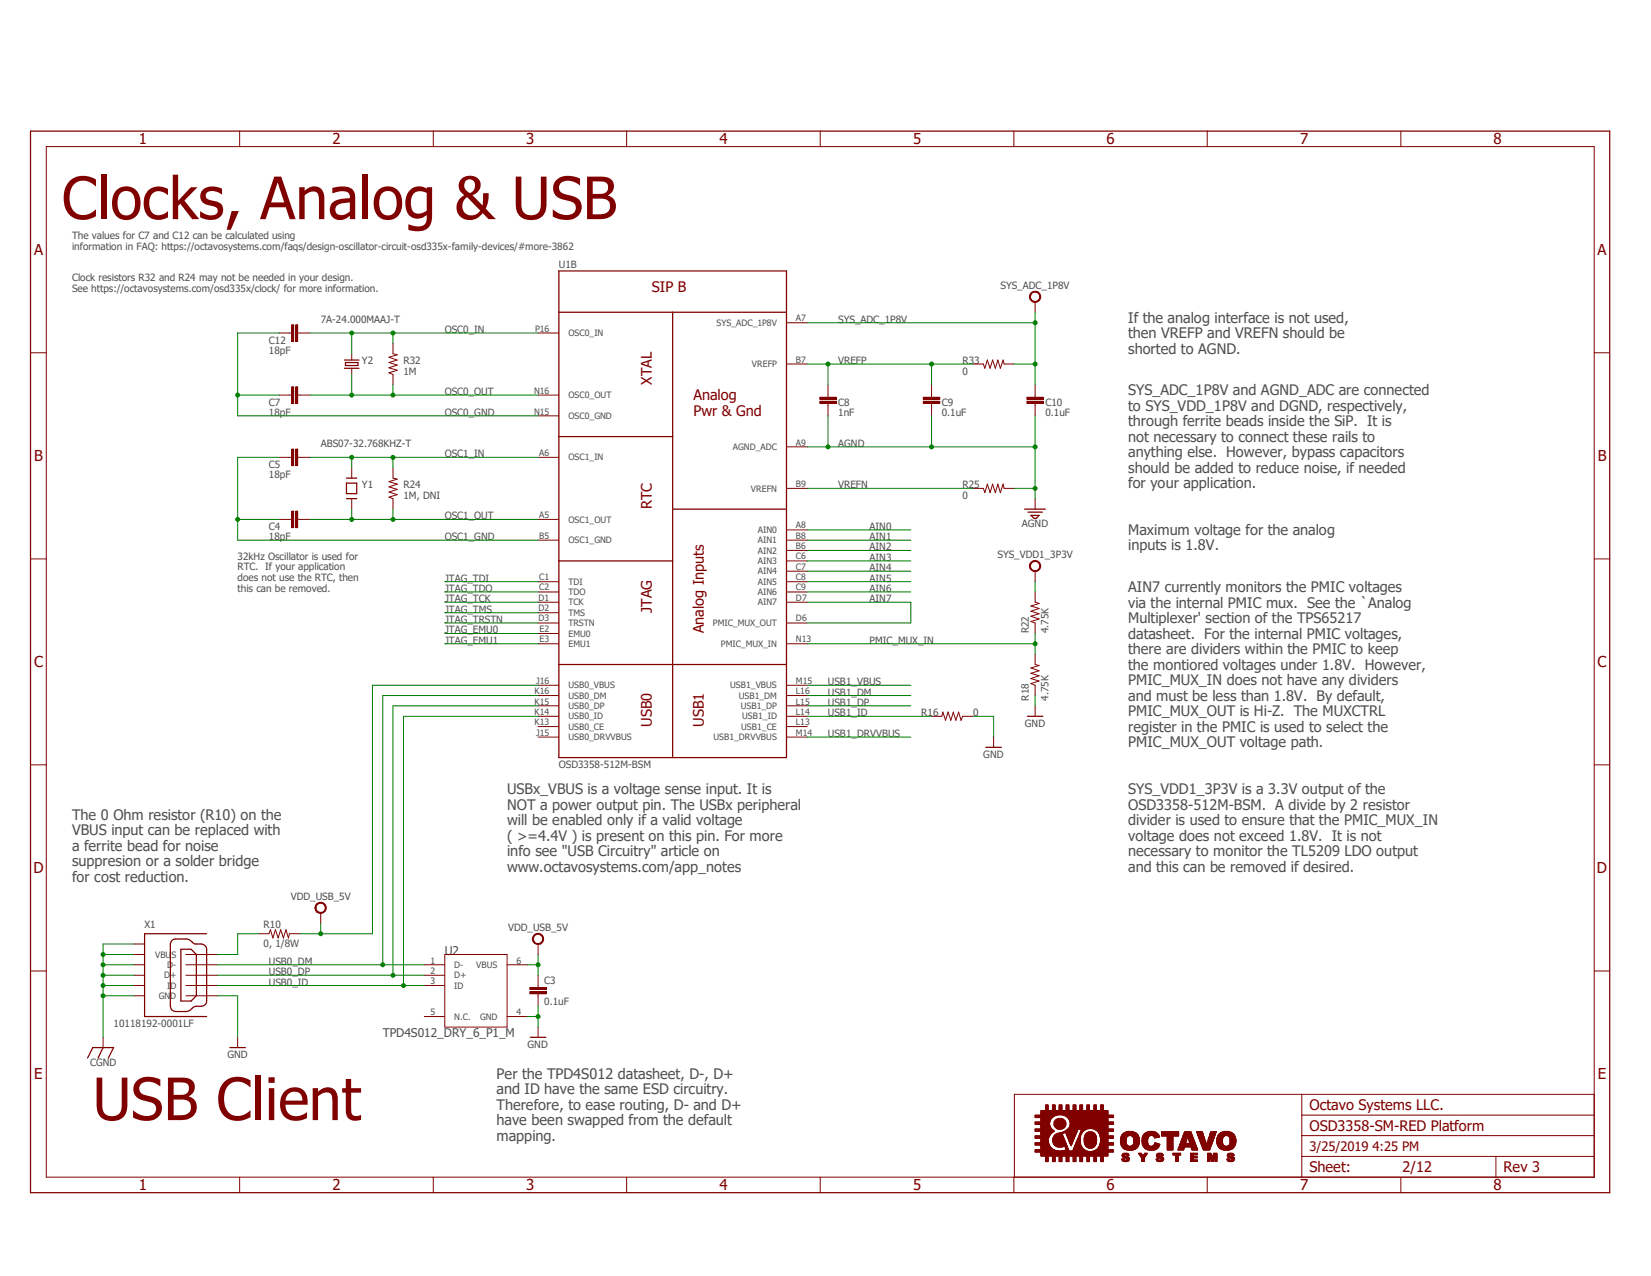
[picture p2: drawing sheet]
<svg xmlns="http://www.w3.org/2000/svg" width="279mm" height="216mm" viewBox="0 0 279 216" stroke-linecap="round" stroke-linejoin="round" font-family="sans-serif">
<g fill="none" stroke="#800000" stroke-width=".17">
<path d="M7.8 24.8h262v174.4h-262zM40.6 22.2v2.6M73.3 22.2v2.6M106 22.2v2.6M138.8 22.2v2.6M171.6 22.2v2.6M204.3 22.2v2.6M237.1 22.2v2.6M5.2 59.7h2.6M47.2 56.3h2.2M49.4 54.9h.3v2.8h-.3zM50 54.9h.4v2.8h-.4z"/>
<path d="M50.4 56.3h2.1M59.5 59.9v1M66.5 58.1v1.8l.7 .1-1.4 .5 1.4 .4-1.4 .4 1.4 .5-1.4 .4 1.4 .5-1.4 .4 .7 .3v1.7M91.1 56.3h3.5M133.1 54.6h3.5M269.8 59.7h2.6M47.2 77.4h2.2M47.2 66.8h2.2M49.4 76h.3v2.8h-.3zM49.4 65.4h.3v2.8h-.3zM50 76h.4v2.8h-.4zM50 65.4h.4v2.8h-.4z"/>
<path d="M50.4 77.4h2.1M50.4 66.8h2.1M59.5 62.3v1.1M59.5 79.1v1.8M66.5 79.1v1.8l.7 .2-1.4 .4 1.4 .4-1.4 .5 1.4 .4-1.4 .5 1.4 .4-1.4 .4 .7 .3v1.7M91.1 77.4h3.5M91.1 66.8h3.5M91.1 70.4h3.5M133.1 61.6h3.5M133.1 75.6h3.5M138.7 67.2h2.8v.4h-2.8zM138.7 67.9h2.8v.3h-2.8z"/>
<path d="M140.1 65.1v2.1M140.1 68.3v2.1M156.3 67.2h2.7v.4h-2.7zM156.3 67.9h2.7v.3h-2.7zM157.6 65.1v2.1M157.6 68.3v2.1M164.7 61.6h1.7l.3 .7 .4-1.4 .5 1.4 .4-1.4 .4 1.4 .5-1.4 .4 1.4 .5-1.4 .1 .7h1.8M173.8 67.2h2.8v.4h-2.8zM173.8 67.9h2.8v.3h-2.8zM175.2 65.1v2.1M175.2 68.3v2.1M5.2 94.6h2.6"/>
<path d="M47.2 87.9h2.2M49.4 86.5h.3v2.8h-.3zM50 86.5h.4v2.8h-.4zM50.4 87.9h2.1M59.5 84.4v1.7M91.1 87.9h3.5M91.1 91.4h3.5M91.1 98.4h3.5M133.1 89.7h3.5M133.1 91.4h3.5M133.1 93.1h3.5M133.1 94.9h3.5"/>
<path d="M133.1 96.6h3.5M133.1 98.4h3.5M133.1 82.6h3.5M164.7 82.6h1.7l.3 .8 .4-1.5 .5 1.5 .4-1.5 .4 1.5 .5-1.5 .4 1.5 .5-1.5 .1 .7h1.8M175.2 84.4v1.7M269.8 94.6h2.6M91.1 100.2h3.5M91.1 101.9h3.5M91.1 117.7h3.5M91.1 119.4h3.5M91.1 116h3.5M91.1 107.2h3.5"/>
<path d="M91.1 108.9h3.5M91.1 103.7h3.5M91.1 105.4h3.5M133.1 100.2h3.5M133.1 101.9h3.5M133.1 117.7h3.5M133.1 119.4h3.5M133.1 116h3.5M133.1 108.9h3.5M133.1 105.4h3.5M175.2 100.2v1.7l.7 .2-1.4 .4 1.4 .5-1.4 .4 1.4 .4-1.4 .5 1.4 .4-1.4 .5 .7 .2v1.8M175.2 110.7v1.7l.7 .2-1.4 .4 1.4 .5-1.4 .4 1.4 .4-1.4 .5 1.4 .4-1.4 .5 .7 .3v1.7"/>
<path d="M175.2 119.4v1.8M5.2 129.4h2.6M91.1 121.2h3.5M91.1 122.9h3.5M91.1 124.7h3.5M133.1 121.2h3.5M133.1 122.9h3.5M133.1 124.7h3.5M157.6 121.2h1.8l.2-.7 .4 1.4 .4-1.4 .5 1.4 .4-1.4 .5 1.4 .4-1.4 .4 1.4 .3-.7h1.8M168.1 124.7v1.7M269.8 129.4h2.6M22.7 159.7h1.8"/>
<path d="M5.2 164.3h2.6M17.4 175.5v1.7M22.7 165h1.8M22.7 163.2h1.8M22.7 166.8h1.8M22.7 161.5h1.8M22.7 168.5h1.8M31.5 165h5.2M31.5 163.2h5.2M31.5 166.8h5.2M31.5 161.5h5.2M31.5 168.5h5.2"/>
<path d="M40.2 175.5v1.7M71.8 165h3.5M71.8 163.2h3.5M71.8 166.8h3.5M71.8 172h3.5M75.3 161.5h10.5v12.3h-10.5zM85.8 163.2h3.5M85.8 172h3.5M89.7 167.1h2.8v.3h-2.8zM89.7 167.8h2.8v.3h-2.8zM91.1 165v2.1M91.1 168.1v2.2"/>
<path d="M91.1 173.8v1.7M269.8 164.3h2.6M40.6 199.2v2.6M73.3 199.2v2.6M106 199.2v2.6M138.8 199.2v2.6M171.6 199.2v2.6M175.2 188.7h3.8M175.2 194.9h13.2M175.2 194.8h9.2M175.2 194.8h8.9M175.2 194.7h8.8"/>
<path d="M175.2 194.7h3.8M175.2 194.6h3.4M175.2 194.6h3.2M175.2 194.5h3.2M175.2 193.8h2.4M175.2 193.7h2.4M175.2 193.6h2.3M175.2 193.5h2.3M175.2 193.4h2.3M175.2 193.3h2.3M175.2 192.6h2.3M175.2 192.5h2.3"/>
<path d="M175.2 192.4h2.3M175.2 192.3h2.3M175.2 192.3h2.4M175.2 192.2h2.4M175.2 191.4h3.2M175.2 191.4h3.3M175.2 191.3h3.2M175.2 191.3h3.1M175.2 191.2h3.1M175.2 191.2h3M175.2 191.1h2.9M175.2 191.1h2.8"/>
<path d="M175.2 191h2.8M175.2 190.2h2.4M175.2 190.1h2.4M175.2 190h2.4M175.2 189.9h2.4M175.2 189.9h2.5M175.2 189.8h2.5M175.2 189.1h2.9M175.2 189h3M175.2 188.9h3.1M175.2 188.9h3.2M175.2 188.8h3.2"/>
<path d="M175.2 188.8h3.3M175.2 188.8h3.5M175.2 188.7h3.6M176.1 192.2h1.5M176.1 195.6h11.4M176.1 195.5h11.4M176.1 195.4h11.4M176.1 195.3h11.4M176.1 195.2h11.4M176.1 195.1h11.4M176.1 195h11.4M176.1 194.5h2.2"/>
<path d="M176.1 194.4h2.1M176.1 194.4h2M176.1 194.3h1.9M176.1 194.2h1.8M176.1 194.1h1.7M176.1 194h1.7M176.1 194h1.6M176.1 193.9h1.6M176.1 193.8h1.5M176.1 193.3h1.3M176.1 193.2h1.3M176.1 193.1h1.3"/>
<path d="M176.1 193h1.3M176.1 192.9h1.3M176.1 192.8h1.3M176.1 192.7h1.3M176.1 192.1h1.6M176.1 192h1.7M176.1 191.9h1.7M176.1 191.8h1.8M176.1 191.8h1.9M176.1 191.7h1.9M176.1 191.6h2M176.1 191.6h2.1"/>
<path d="M176.1 191.5h2.2M176.1 191.5h2.3M176.1 191h1.9M176.1 190.9h1.8M176.1 190.8h1.7M176.1 190.7h1.7M176.1 190.6h1.7M176.1 190.6h1.6M176.1 190.5h1.6M176.1 190.4h1.6M176.1 190.3h1.5M176.1 189.8h1.6"/>
<path d="M176.1 189.7h1.6M176.1 189.6h1.7M176.1 189.5h1.7M176.1 189.4h1.7M176.1 189.4h1.8M176.1 189.3h1.8M176.1 189.2h1.9M176.1 189.1h1.9M176.1 188.6h3.2M176.1 188.6h11.4M176.1 188.5h11.4M176.1 188.4h11.4"/>
<path d="M176.1 188.3h11.4M176.1 188.2h11.4M176.1 188.1h11.4M176.1 188h11.4M176.1 187.9h11.4M177 195.7h.4M177 196.6h.4M177 196.5h.4M177 196.4h.4M177 196.3h.4M177 196.2h.4M177 196.1h.4"/>
<path d="M177 196h.4M177 195.9h.4M177 195.8h.4M177 187.9h.4M177 187.8h.4M177 187.7h.4M177 187.6h.4M177 187.5h.4M177 187.4h.4M177 187.3h.4M177 187.2h.4M177 187.1h.4"/>
<path d="M177 187h.4M177 186.9h.4M178.1 195.7h.5M178.1 196.6h.5M178.1 196.5h.5M178.1 196.4h.5M178.1 196.3h.5M178.1 196.2h.5M178.1 196.1h.5M178.1 196h.5M178.1 195.9h.5M178.1 195.8h.5"/>
<path d="M178.1 187.9h.5M178.1 187.8h.5M178.1 187.7h.5M178.1 187.6h.5M178.1 187.5h.5M178.1 187.4h.5M178.1 187.3h.5M178.1 187.2h.5M178.1 187.1h.5M178.1 187h.5M178.1 186.9h.5M178.1 193.1h2.2"/>
<path d="M178.1 193h2.2M178.1 193h2.1M178.1 192.9h2.1M178.1 192.8h2.1M178.1 192.8h2M178.2 193.3h2.1M178.2 193.2h2.1M178.2 193.1h2.1M178.2 192.7h1.9M178.2 192.6h1.8M178.2 193.5h2.2M178.2 193.4h2.2"/>
<path d="M178.2 193.3h2.2M178.2 192.5h1.8M178.2 192.4h1.8M178.3 193.5h2.1M178.3 192.4h1.7M178.3 193.6h2.1M178.3 192.3h1.7M178.3 192.3h1.6M178.4 193.6h2.1M178.4 192.2h1.5M178.4 193.7h2.1M178.4 190.5h1.9"/>
<path d="M178.4 190.4h1.9M178.4 190.4h2M178.4 190.3h2M178.4 190.2h2M178.4 190.1h2M178.4 190h2M178.4 189.9h2M178.4 189.9h1.9M178.4 189.8h1.9M178.4 193.8h2.1M178.4 192.1h1.4M178.4 190.6h1.9"/>
<path d="M178.4 189.7h1.9M178.5 193.8h2.1M178.5 192.1h1.3M178.5 189.7h1.8M178.5 192h1.3M178.5 190.7h1.8M178.5 190.6h1.8M178.5 189.6h1.7M178.6 190.7h1.6M178.6 189.6h1.6M178.6 193.9h1.5M178.6 192h1.2"/>
<path d="M178.6 191.9h1.2M178.6 190.8h1.5M178.6 190.8h1.6M178.6 189.5h1.5M178.7 190.8h1.3M178.7 189.4h1.3M178.7 194h1.3M178.7 191.9h1M178.7 190.9h1.3M178.8 190.9h1.2M178.8 189.4h1.2M178.8 194h1.2"/>
<path d="M178.8 191.8h1M178.8 191h1.1M178.9 194.1h1M178.9 191h.9M178.9 191.8h1M178.9 189.3h.9M179 191.7h1M179 191.1h.7M179 189.3h.7M179.1 194.1h.5M179.2 189.2h.4M179.2 195.7h.5"/>
<path d="M179.2 196.6h.5M179.2 196.5h.5M179.2 196.4h.5M179.2 196.3h.5M179.2 196.2h.5M179.2 196.1h.5M179.2 196h.5M179.2 195.9h.5M179.2 195.8h.5M179.2 191.7h.9M179.2 191.1h.3M179.2 187.9h.5"/>
<path d="M179.2 187.8h.5M179.2 187.7h.5M179.2 187.6h.5M179.2 187.5h.5M179.2 187.4h.5M179.2 187.3h.5M179.2 187.2h.5M179.2 187.1h.5M179.2 187h.5M179.2 186.9h.5M179.4 191.6h.8M179.4 188.6h8.1"/>
<path d="M179.6 191.6h2.6M179.7 194.7h1.2M179.8 188.7h8.6M179.8 191.6h2.4M179.9 191.5h2.4M179.9 188.7h8.5M180 191.5h2.3M180 188.8h8.4M180.1 194.6h.8M180.1 191.4h2.2M180.2 193.9h.4M180.2 194.6h.6"/>
<path d="M180.2 194h.4M180.2 191.4h2.1M180.3 194.1h.4M180.3 194.1h.3M180.3 194h.3M180.3 191.3h2M180.3 188.8h8.1M180.3 194.6h.5M180.3 194.3h.5M180.3 194.2h.4M180.3 191.7h1.9M180.3 191.6h1.9"/>
<path d="M180.4 194.5h.4M180.4 194.4h.4M180.4 191.8h1.8M180.4 191.7h1.8M180.4 191.3h2M180.4 188.9h8M180.4 195.7h.5M180.4 196.6h.5M180.4 196.5h.5M180.4 196.4h.5M180.4 196.3h.5M180.4 196.2h.5"/>
<path d="M180.4 196.1h.5M180.4 196h.5M180.4 195.9h.5M180.4 195.8h.5M180.4 191.9h1.7M180.4 191.8h1.7M180.4 191.2h2M180.4 187.9h.5M180.4 187.8h.5M180.4 187.7h.5M180.4 187.6h.5M180.4 187.5h.5"/>
<path d="M180.4 187.4h.5M180.4 187.3h.5M180.4 187.2h.5M180.4 187.1h.5M180.4 187h.5M180.4 186.9h.5M180.5 192h1.6M180.5 189h8M180.5 192.1h1.5M180.5 191.2h1.9M180.6 192.2h1.4M180.6 192.2h1.3"/>
<path d="M180.6 192.3h1.3M180.6 191.1h1.8M180.6 189h7.9M180.6 192.4h1.3M180.6 191.1h1.9M180.6 191.1h3.3M180.6 189.1h7.8M180.7 192.5h1.2M180.7 189.1h6.8M180.7 192.6h1.1M180.7 191h3.5M180.7 189.2h6.8"/>
<path d="M180.8 192.7h.9M180.8 192.7h1M180.8 192.8h.9M180.8 191h6.7M180.8 189.2h6.7M180.8 193h.9M180.8 192.9h.9M180.8 190.9h6.7M180.8 189.4h6.7M180.8 189.3h6.7M180.9 193h.8M180.9 190.8h6.6"/>
<path d="M180.9 193.2h.7M180.9 193.1h.7M180.9 189.4h6.6M181 193.3h.5M181 193.2h.6M181 190.7h6.5M181 189.5h6.5M181 190.6h6.5M181 189.6h6.5M181.1 193.5h.4M181.1 193.4h.4M181.1 193.3h.4"/>
<path d="M181.1 190.5h6.4M181.1 190.4h6.4M181.1 189.9h7.3M181.1 189.8h7.3M181.1 189.8h6.4M181.1 189.7h6.4M181.1 193.6h.3M181.1 193.5h.3M181.1 190.3h6.4M181.1 190.2h7.3M181.1 190.1h7.3M181.1 190h7.3"/>
<path d="M181.1 193.7h.3M181.2 193.8h.1M181.2 193.7h.1M181.2 193.8l.1 .1M181.5 194.7h2.4M181.6 194.6h2.1M181.6 195.7h.5M181.6 196.6h.5M181.6 196.5h.5M181.6 196.4h.5M181.6 196.3h.5M181.6 196.2h.5"/>
<path d="M181.6 196.1h.5M181.6 196h.5M181.6 195.9h.5M181.6 195.8h.5M181.6 194.6h2M181.6 194.5h2M181.6 187.9h.5M181.6 187.8h.5M181.6 187.7h.5M181.6 187.6h.5M181.6 187.5h.5M181.6 187.4h.5"/>
<path d="M181.6 187.3h.5M181.6 187.2h.5M181.6 187.1h.5M181.6 187h.5M181.6 186.9h.5M181.7 194.5h1.8M181.7 194.4h1.7M181.7 194.4h1.6M181.7 194.3h1.6M181.7 194.2h1.5M181.8 194.1h1.3M181.8 194h1.2"/>
<path d="M181.9 194h1.1M181.9 193.9h1.1M181.9 193.8h1.1M181.9 193.8h1M181.9 193.7h1M182 193.6h.9M182 193.5h.9M182.1 193.5h.8M182.1 193.4h.7M182.1 193.3h.7M182.2 193.2h.6M182.2 193.1h.6"/>
<path d="M182.2 193h.6M182.3 193h.5M182.3 192.9h.5M182.3 192.8h.5M182.3 192.7h.5M182.4 192.7h.4M182.4 192.6h.4M182.5 192.6h.3M182.5 192.5h.3M182.5 192.4h.3M182.5 192.4h.4M182.5 192.3h.4"/>
<path d="M182.5 192.2h.4M182.6 192.2h.3M182.6 192.1h.3M182.7 192h.2M182.7 192h.3M182.7 191.9h.3M182.7 191.8h.3M182.8 195.7h.4M182.8 196.6h.4M182.8 196.5h.4M182.8 196.4h.4M182.8 196.3h.4"/>
<path d="M182.8 196.2h.4M182.8 196.1h.4M182.8 196h.4M182.8 195.9h.4M182.8 195.8h.4M182.8 191.8h.3M182.8 187.9h.4M182.8 187.8h.4M182.8 187.7h.4M182.8 187.6h.4M182.8 187.5h.4M182.8 187.4h.4"/>
<path d="M182.8 187.3h.4M182.8 187.2h.4M182.8 187.1h.4M182.8 187h.4M182.8 186.9h.4M182.8 191.7h.3M182.8 191.6h.3M182.8 191.6h.4M182.9 191.6h.3M182.9 191.5h.4M182.9 191.4h.4M182.9 191.4h.5"/>
<path d="M182.9 191.3h.5M183 191.3h.5M183 191.2h.6M183 191.2h.7M183 191.1h.7M183 191.1h.9M183.5 193.3h2M183.5 193.2h2M183.5 193.2h2.1M183.5 193.1h2.1M183.5 193h2.1M183.5 192.9h2.1"/>
<path d="M183.5 192.8h2.1M183.5 192.7h2.1M183.5 192.6h2.1M183.5 192.6h2M183.5 192.5h2M183.5 193.5h2M183.5 193.4h2M183.5 192.4h2M183.5 192.3h2M183.5 192.2h2M183.6 192.2h1.9M183.6 193.6h1.9"/>
<path d="M183.6 193.7h1.9M183.6 192.1h1.9M183.6 192.1h1.8M183.6 193.8h1.8M183.6 193.7h1.8M183.6 192h1.8M183.7 193.8h1.6M183.7 193.8h1.7M183.7 192h1.7M183.7 191.9h1.6M183.7 193.9h1.6M183.8 194h1.5"/>
<path d="M183.8 191.8h1.5M183.8 194h1.4M183.8 191.8h1.4M183.9 194.1h1.3M183.9 191.7h1.3M183.9 194.1h1.2M183.9 191.7h1.2M183.9 195.7h.5M183.9 196.6h.5M183.9 196.5h.5M183.9 196.4h.5M183.9 196.3h.5"/>
<path d="M183.9 196.2h.5M183.9 196.1h.5M183.9 196h.5M183.9 195.9h.5M183.9 195.8h.5M183.9 191.6h1.2M183.9 187.9h.5M183.9 187.8h.5M183.9 187.7h.5M183.9 187.6h.5M183.9 187.5h.5M183.9 187.4h.5"/>
<path d="M183.9 187.3h.5M183.9 187.2h.5M183.9 187.1h.5M183.9 187h.5M183.9 186.9h.5M184 194.1h1.1M184 191.6h1M184.1 194.2h.9M184.1 194.2h.8M184.1 191.6h.8M184.2 194.3h.7M184.2 191.5h.6"/>
<path d="M184.4 191.5h.2M184.6 194.8h3.8M184.9 191h3.5M184.9 194.8h3.5M185 194.7h3.4M185.1 195.7h.4M185.1 196.6h.4M185.1 196.5h.4M185.1 196.4h.4M185.1 196.3h.4M185.1 196.2h.4M185.1 196.1h.4"/>
<path d="M185.1 196h.4M185.1 195.9h.4M185.1 195.8h.4M185.1 194.7h3.3M185.1 191.1h3.3M185.1 187.9h.4M185.1 187.8h.4M185.1 187.7h.4M185.1 187.6h.4M185.1 187.5h.4M185.1 187.4h.4M185.1 187.3h.4"/>
<path d="M185.1 187.2h.4M185.1 187.1h.4M185.1 187h.4M185.1 186.9h.4M185.2 191.1h3.2M185.3 191.1h3.1M185.3 194.6h3.1M185.3 191.2h3.1M185.4 194.6h3M185.4 191.2h3M185.5 194.5h2.9M185.5 194.5h2"/>
<path d="M185.5 191.3h2.9M185.6 194.4h1.9M185.6 191.3h2.8M185.7 194.4h1.8M185.7 191.4h2.7M185.8 194.3h1.7M185.8 191.5h1.7M185.8 194.2h1.7M185.8 191.6h1.7M185.9 194.2h1.6M185.9 191.6h1.6M185.9 194.1h1.6"/>
<path d="M185.9 191.7h1.6M186 194h1.5M186 191.8h1.5M186 193.9h1.5M186.1 193.9h1.4M186.1 193.8h1.4M186.1 191.9h1.4M186.1 193.8h2.3M186.1 192h1.4M186.1 192.2h1.4M186.1 193.7h2.3M186.1 193.6h2.3"/>
<path d="M186.1 193.5h2.3M186.1 192.2h2.3M186.1 192.1h1.4M186.2 193.5h2.2M186.2 193.4h2.2M186.2 193.3h2.2M186.2 192.4h2.2M186.2 192.3h2.2M186.2 193.3h1.3M186.2 193.2h1.3M186.2 193.1h1.3M186.2 193h1.3"/>
<path d="M186.2 192.9h1.3M186.2 192.8h1.3M186.2 192.7h1.3M186.2 192.6h2.2M186.2 192.5h2.2M186.3 195.7h.4M186.3 196.6h.4M186.3 196.5h.4M186.3 196.4h.4M186.3 196.3h.4M186.3 196.2h.4M186.3 196.1h.4"/>
<path d="M186.3 196h.4M186.3 195.9h.4M186.3 195.8h.4M186.3 187.9h.4M186.3 187.8h.4M186.3 187.7h.4M186.3 187.6h.4M186.3 187.5h.4M186.3 187.4h.4M186.3 187.3h.4M186.3 187.2h.4M186.3 187.1h.4"/>
<path d="M186.3 187h.4M186.3 186.9h.4M189.6 193.5h1M189.6 193.4h1M189.6 193.3h1M189.6 193.2h1M189.6 193.1h1M189.6 193h1M189.6 192.9h1M189.6 192.8h1M189.6 192.7h1M189.6 192.6h1"/>
<path d="M189.7 193.6h1M189.7 193.6h.9M189.7 193.5h.9M189.7 192.6h.9M189.7 192.5h.9M189.7 192.4h1M189.7 193.7h1.1M189.7 193.7h1M189.7 192.4h1.1M189.7 193.8h1.1M189.7 192.3h1.1M189.7 192.2h1.2"/>
<path d="M189.8 193.9h1.2M189.8 193.8h1.1M189.8 192.2h1.2M189.8 192.2h1.4M189.8 196.2h.5M189.8 196.1h.4M189.8 194h2.8M189.8 193.9h2.9M189.8 192.1h2.9M189.8 192.1h2.8M189.9 196.3h1.2M189.9 196.3h.4"/>
<path d="M189.9 196.2h.4M189.9 195.5h.4M189.9 194.1h2.7M189.9 192h2.7M189.9 195.7h.8M189.9 195.6h.7M189.9 195.6h.5M189.9 195.4h.4M189.9 195.4h.5M189.9 194.1h2.6M189.9 192h2.6M189.9 196.4h1.2"/>
<path d="M189.9 195.7h1M189.9 195.3h1.2M189.9 195.3h1.1M189.9 191.9h2.6M190 196.4h1M190 195.7h1M190 194.2h2.4M190 191.9h2.4M190 196.5h.9M190 196.5h1M190 195.8h1.1M190 195.8h1"/>
<path d="M190 195.2h1M190 195.2h.9M190 194.3h2.4M190 191.8h2.4M190.1 195.9h1M190.1 195.2h.7M190.1 194.3h2.2M190.1 191.8h2.2M190.2 194.4h2.1M190.2 191.7h2.1M190.2 195.1h.6M190.2 194.4h2"/>
<path d="M190.2 191.6h2M190.3 196.6h.4M190.3 195.9h.8M190.3 194.5h1.8M190.3 191.6h1.8M190.4 196h.7M190.5 194.5h1.5M190.5 191.6h1.5M190.5 195.4h.6M190.5 191.5h1.4M190.6 196h.5M190.6 194.6h1.3"/>
<path d="M190.6 196.3h.5M190.6 195.5h.5M190.6 195.4h.5M190.7 196.2h.4M190.7 196.1h.4M190.7 191.5h1.1M190.7 194.6h1.1M190.8 191.4h.8M190.9 194.6h.7M191.2 192.2h1.5M191.4 193.9h1.3M191.4 192.2h1.3"/>
<path d="M191.5 193.8h1.2M191.5 192.2h1.2M191.6 193.8h1.1M191.6 192.3h1.1M191.7 193.7h1M191.7 192.4h1M191.8 193.6h.9M191.8 192.4h1M191.8 193.6h1M191.8 193.5h1M191.8 192.6h1M191.8 192.5h1"/>
<path d="M191.9 193.5h.9M191.9 193.4h.9M191.9 193.3h.9M191.9 193.2h.9M191.9 193.1h.9M191.9 193h1M191.9 192.9h.9M191.9 192.8h.9M191.9 192.7h.9M191.9 192.6h.9M192.7 195.2h.5M192.7 195.1h.4"/>
<path d="M192.7 195.3h.6M192.8 195.3h.5M192.8 195.4h.5M192.9 195.5h.5M192.9 195.5h.4M192.9 195.4h.4M193 195.6h.4M193 195.7h.8M193 195.6h.9M193.1 195.8h.7M193.1 195.7h.7M193.1 195.9h.6"/>
<path d="M193.1 195.8h.6M193.2 196.5h.5M193.2 196.4h.5M193.2 196.3h.5M193.2 196.2h.5M193.2 196.1h.5M193.2 196h.5M193.2 195.9h.5M193.3 193.2h.9M193.3 193.1h.9M193.3 193h.9M193.3 192.9h.9"/>
<path d="M193.3 192.8h.9M193.3 193.6h1M193.3 193.5h1M193.3 193.4h1M193.3 193.4h.9M193.3 193.3h.9M193.3 192.7h.9M193.3 192.7h1M193.3 192.6h1M193.3 192.5h1M193.3 192.4h1M193.3 193.7h1.1"/>
<path d="M193.3 193.7h1M193.3 192.4h1.1M193.3 192.3h1.1M193.4 193.8h1M193.4 192.3h1M193.4 192.2h1.1M193.4 193.8h1.1M193.4 192.2h1.2M193.5 192.2h1.2M193.5 195.6h.4M193.5 195.5h.4M193.5 195.5h.5"/>
<path d="M193.5 194h2.6M193.5 193.9h2.6M193.5 193.9h1.1M193.5 192.1h2.6M193.5 192h2.6M193.5 194.1h2.6M193.5 195.4h.5M193.5 192h2.5M193.5 191.9h2.5M193.6 195.4h.5M193.6 195.3h.5M193.6 194.1h2.4"/>
<path d="M193.6 191.9h2.4M193.6 194.2h2.4M193.7 195.2h.4M193.7 195.2h.5M193.7 194.3h2.3M193.7 194.2h2.3M193.7 191.8h2.2M193.7 195.1h.5M193.8 194.3h2.1M193.8 191.7h2M193.8 194.4h2M193.9 194.4h1.8"/>
<path d="M193.9 191.6h1.8M193.9 194.5h1.8M194.1 194.5h1.5M194.1 191.6h1.5M194.2 194.6h1.3M194.2 191.5h1.3M194.3 194.6h1.1M194.3 191.5h1.1M194.5 191.4h.7M194.5 194.6h.7M194.9 192.2h1.2M195 193.9h1.2"/>
<path d="M195.1 193.8h1.1M195.1 192.2h1.1M195.2 192.2h1M195.2 193.8h1M195.2 193.8h1.1M195.2 192.3h1M195.3 193.7h1M195.3 192.3h.9M195.3 193.6h1M195.3 192.4h.8M195.3 192.4h1M195.4 193.6h.9"/>
<path d="M195.4 193.5h.8M195.4 193.5h.7M195.4 192.5h.2M195.4 192.5h.3M195.4 193.5h.6M195.4 193.4h.3M195.4 192.5v.1M195.5 193.4h.1M195.5 193.3h.1M195.6 196.1h.4M195.7 196.3h.4M195.7 196.2h.4"/>
<path d="M195.7 196.1h.4M195.7 195.7h.8M195.7 196.3h1.1M195.7 196.3h1.2M195.7 195.7h1M195.7 195.6h.6M195.7 195.6h.5M195.7 195.5h.4M195.7 195.4h.4M195.7 195.4h.5M195.7 195.3h1.1M195.7 196.4h1.1"/>
<path d="M195.8 196.5h.9M195.8 195.8h1M195.8 195.2h.9M195.9 196.5h.8M195.9 195.8h.9M195.9 195.2h.8M195.9 195.9h1M195.9 195.2h.7M196 195.1h.6M196.1 196.6h.4M196.1 195.9h.8M196.2 196h.7"/>
<path d="M196.3 196h.6M196.3 195.4h.5M196.4 195.4h.4M196.4 196h.5M196.4 195.5h.4M196.5 196.3h.4M196.5 196.1h.4M196.5 195.5h.4M196.5 196.2h.4M196.6 192.2h2.9M196.6 192.1h2.9M196.6 192h2.9"/>
<path d="M196.6 191.9h2.9M196.6 191.8h2.9M196.6 191.7h2.9M196.6 191.6h2.9M196.6 191.5h2.9M197.5 194.6h1M197.5 194.5h1M197.5 194.4h1M197.5 194.3h1M197.5 194.2h1M197.5 194.1h1M197.5 194h1"/>
<path d="M197.5 193.9h1M197.5 193.8h1M197.5 193.7h1M197.5 193.6h1M197.5 193.5h1M197.5 193.4h1M197.5 193.3h1M197.5 193.2h1M197.5 193.1h1M197.5 193h1M197.5 192.9h1M197.5 192.8h1"/>
<path d="M197.5 192.7h1M197.5 192.6h1M197.5 192.5h1M197.5 192.4h1M197.5 192.3h1M197.6 194.6h.9M198.5 195.5h1.3M198.5 195.4h1.3M198.5 195.3h1.3M198.5 195.2h1.3M198.5 195.1h1.3M198.9 195.5h.5"/>
<path d="M199 195.7h.4M199 196.5h.4M199 196.4h.4M199 196.3h.4M199 196.2h.4M199 196.1h.4M199 196h.4M199 195.9h.4M199 195.8h.4M199 195.6h.4M199 195.5h.4M199.3 194.6h1"/>
<path d="M199.3 194.5h1M199.4 194.4h1M199.4 194.3h1M199.4 194.2h1M199.5 194.2h.9M199.5 194.1h.9M199.5 194.1h3M199.6 194h2.9M199.6 194h2.8M199.6 193.9h2.8M199.6 193.8h2.8M199.6 193.7h2.8"/>
<path d="M199.7 193.6h2.7M199.7 193.6h2.6M199.7 193.5h2.6M199.8 193.4h.9M199.8 193.3h.9M199.8 193.2h.9M199.9 193.2h.8M199.9 193.1h.8M199.9 193h.9M199.9 192.9h.9M200 192.9h.8M200 192.8h.8"/>
<path d="M200 192.7h.8M200 192.7h.9M200 192.6h.9M200.1 192.6h.8M200.1 192.5h.8M200.1 192.4h.9M200.2 192.4h.8M200.2 192.4h1.6M200.2 192.2h1.6M200.2 192.3h1.6M200.2 192.1h1.6M200.3 192h1.5"/>
<path d="M200.3 192h1.4M200.3 191.9h1.4M200.4 191.8h1.3M200.4 191.8h1.2M200.4 191.7h1.2M200.4 191.6h1.2M200.4 191.5h1.1M200.5 191.5h1M201 192.4h.9M201 192.5h.9M201.1 192.6h.9M201.1 192.6h.8"/>
<path d="M201.1 192.5h.8M201.1 192.7h.9M201.2 192.8h.8M201.2 192.7h.8M201.2 193h.9M201.2 192.9h.9M201.3 193.2h.9M201.3 193.1h.8M201.3 193.3h.9M201.3 193.4h.9M201.5 195.7h.4M201.5 196.5h1.1"/>
<path d="M201.5 196.4h1.1M201.5 196.3h1.1M201.5 196.2h.4M201.5 196.1h.4M201.5 196h.4M201.5 195.9h1.1M201.5 195.8h1.1M201.5 195.7h1.1M201.5 195.6h.4M201.5 195.5h.4M201.5 195.4h1.1M201.5 195.3h1.1"/>
<path d="M201.5 195.2h1.1M201.5 195.1h1.1M201.5 194.1h1M201.6 194.3h1M201.6 194.2h1M201.6 194.1h.9M201.6 194.5h1M201.6 194.4h1M201.7 194.6h1M201.7 194.5h.9M202.5 191.6h1M202.5 191.5h1"/>
<path d="M202.6 191.7h1M202.6 191.7h.9M202.6 191.6h.9M202.6 191.8h1M202.6 192h1.1M202.6 191.9h1M202.7 192.1h1M202.7 192.2h1M202.8 192.3h1M202.8 192.2h.9M202.8 192.4h1M202.9 192.6h.9"/>
<path d="M202.9 192.5h.9M202.9 192.4h.9M202.9 192.7h1M202.9 192.6h1M203 192.8h.9M203 193h.9M203 192.9h.9M203.1 193.1h.9M203.1 193h.9M203.1 193.3h.9M203.1 193.2h.9M203.2 193.3h.9"/>
<path d="M203.2 193.4h.9M203.2 193.6h.9M203.2 193.5h.9M203.3 193.7h.9M203.3 193.6h.8M203.3 193.8h1.7M203.3 193.7h1.7M203.4 193.8h1.6M203.4 194h1.5M203.4 193.9h1.5M203.5 194.1h1.4M203.5 194h1.4"/>
<path d="M203.5 194.3h1.4M203.5 194.2h1.4M203.5 194.3h1.3M203.6 194.4h1.2M203.6 194.5h1.1M203.6 194.5h1.2M203.7 194.6h1M204.2 193.7h.9M204.2 193.6h.9M204.3 193.6h.8M204.3 193.5h.8M204.3 193.4h.8"/>
<path d="M204.3 199.2v2.6M204.3 193.3h.8M204.3 193.3h.9M204.3 195.7h.4M204.3 196.5h.4M204.3 196.4h.4M204.3 196.3h.4M204.3 196.2h.4M204.3 196.1h.4M204.3 196h.4M204.3 195.9h.4M204.3 195.8h.4"/>
<path d="M204.3 195.6h.4M204.3 195.5h.8M204.3 195.5h.7M204.3 195.4h.7M204.3 195.3h.7M204.3 195.2h.7M204.3 195.2h.6M204.3 193.2h.9M204.4 195.1h.5M204.4 193.1h.9M204.4 193h.9M204.5 192.9h.8"/>
<path d="M204.5 192.8h.9M204.5 192.7h.9M204.5 192.6h.9M204.6 192.6h.9M204.6 192.5h.9M204.6 192.4h.9M204.6 192.3h.9M204.6 192.2h1M204.7 192.2h.9M204.7 192.1h.9M204.7 192.1h1M204.7 192h1"/>
<path d="M204.7 191.9h1M204.8 195.7h.3M204.8 195.6h.3M204.8 191.9h.9M204.8 191.8h.9M204.8 195.8h.3M204.8 191.7h.9M204.8 191.7h1M204.9 196h.6M204.9 195.9h.2M204.9 191.6h.9M204.9 196.3h.5"/>
<path d="M204.9 196.2h.5M204.9 196.1h.5M204.9 191.5h1M204.9 196.4h.5M205 196.5h.3M205 196.5h.4M205 196.4h.4M205.2 195.9h.3M205.2 195.8h.3M205.2 195.7h.3M205.3 195.7h.2M205.3 195.6h.3"/>
<path d="M205.3 195.5h.3M205.3 195.5h.7M205.3 195.4h.7M205.3 195.3h.7M205.4 195.2h.6M205.4 195.1h.6M205.6 195.7h.4M205.6 196.5h.4M205.6 196.4h.4M205.6 196.3h.4M205.6 196.2h.4M205.6 196.1h.4"/>
<path d="M205.6 196h.4M205.6 195.9h.4M205.6 195.8h.4M205.6 195.6h.4M205.6 195.5h.4M205.9 193.4h1M205.9 193.3h1M205.9 193.2h1M205.9 193.1h1M205.9 193h1M205.9 192.9h1M205.9 192.8h1"/>
<path d="M205.9 192.7h1M206 193.6h1M206 193.5h.9M206 192.6h.9M206 192.5h.9M206 192.5h1M206 193.7h1M206 192.4h1M206 193.8h1.1M206 193.7h1.1M206 192.4h1.1M206 192.3h1.1"/>
<path d="M206.1 193.8h1.1M206.1 192.2h1.1M206.1 192.2h1.4M206.1 194h2.9M206.1 193.9h2.9M206.1 193.9h1.2M206.1 192.2h1.2M206.1 192.1h2.9M206.1 192.1h2.8M206.2 194.1h2.7M206.2 194h2.7M206.2 192h2.7"/>
<path d="M206.2 194.1h2.6M206.2 192h2.6M206.2 191.9h2.6M206.3 194.2h2.4M206.3 194.1h2.5M206.3 191.9h2.5M206.3 194.3h2.4M206.3 191.9h2.4M206.3 191.8h2.4M206.4 194.3h2.2M206.4 191.8h2.3M206.5 194.4h2"/>
<path d="M206.5 194.4h2.1M206.5 191.7h2.1M206.5 191.7h2M206.5 191.6h2M206.6 194.4h1.9M206.6 194.5h1.8M206.6 191.6h1.8M206.8 191.6h1.5M206.8 194.5h1.5M206.9 191.5h1.3M206.9 194.6h1.3M207 191.5h1.1"/>
<path d="M207 194.6h1.1M207.1 191.4h.8M207.2 194.6h.7M207.6 192.2h1.4M207.6 196.1h.4M207.6 196.3h.6M207.6 196.2h.5M207.6 196.1h.5M207.7 196.3h1.2M207.7 195.6h.7M207.7 195.6h.5M207.7 195.5h.5"/>
<path d="M207.7 195.5h.4M207.7 195.4h.4M207.7 195.7h.8M207.7 196.4h1M207.7 196.4h1.1M207.7 196.3h1.1M207.7 195.7h1M207.7 195.4h.5M207.7 195.3h1.1M207.7 193.9h1.3M207.7 192.2h1.3M207.8 196.5h.9"/>
<path d="M207.8 195.8h1M207.8 195.2h.9M207.9 196.5h.8M207.9 195.8h.9M207.9 195.2h.8M207.9 193.8h1.1M207.9 192.2h1.1M207.9 195.9h1M207.9 195.2h.7M207.9 192.3h1.1M208 193.8h1M208 192.4h1"/>
<path d="M208 192.3h1M208 195.1h.5M208 193.7h1M208 193.7h1.1M208.1 196.6h.4M208.1 192.4h1M208.1 195.9h.8M208.1 193.6h1M208.1 193.5h1M208.1 192.5h1M208.2 193.5h.9M208.2 193.4h.9"/>
<path d="M208.2 193.3h.9M208.2 193.3h1M208.2 193.2h1M208.2 193.1h1M208.2 193h1M208.2 192.9h1M208.2 192.8h1M208.2 192.7h.9M208.2 192.6h.9M208.2 196h.7M208.3 195.4h.5M208.4 196h.5"/>
<path d="M208.4 195.4h.4M208.4 195.5h.4M208.4 196.3h.5M208.4 196.1h.5M208.4 195.5h.5M208.5 196.2h.4M208.5 196.1h.4M220.3 195.7h49.5M220.3 185.2v14M220.3 192.2h49.5M220.3 188.7h49.5M237.1 199.2v2.6"/>
<path d="M253.2 195.7v3.5M269.8 185.2h-98.1v14"/>
</g>
<g fill="none" stroke="#800000" stroke-width=".21">
<path d="M5.2 22.2h267.2v179.6h-267.2zM94.6 45.8h38.5v82.4h-38.5zM94.6 52.8h38.5M113.8 52.8v75.4M58.3 60.9h2.4M58.3 62.3h2.4M58.5 61.3h2.1v.5h-2.1zM94.6 73.9h19.2M58.6 80.9h1.8M58.6 84.4h1.8M58.6 81.7h1.8v1.8h-1.8zM94.6 94.9h19.2"/>
<path d="M113.8 86.1h19.3M173.4 86.1h3.5M173.9 86.7h2.5M174.5 87.2h1.4l-.6 .5h-.3zM94.6 112.4h38.5M166.8 126.4h2.7M173.9 121.2h2.6M29.1 159.1a3.6 3.6 0 0 1 2.8-.2l.3 .2a1.62 1.62 0 0 0 1.9 .6 .94 .94 0 0 1 .9 .9v8.8a.87 .87 0 0 1-.9 .9 1.62 1.62 0 0 0-1.9 .6 4 4 0 0 1-2.8 .2l-.3-.2-.3-.6v-10.6zM35 158h-10.5v14h10.5M14.8 179l.9-1.8h3.5l-.9 1.8M17.4 177.2l-.8 1.8M30.6 160.6h1.7l.9 .9v7l-.9 .9h-1.7z"/>
<path d="M38.9 177.2h2.6M89.7 175.5h2.7"/>
</g>
<g fill="none" stroke="#800000" stroke-width=".34">
<path d="M49.5 54.9v2.8M50.2 54.9v2.8M49.5 65.4v2.8M49.5 76v2.8M50.2 65.4v2.8M50.2 76v2.8M138.7 67.4h2.8M138.7 68.1h2.8M156.3 67.4h2.7M156.3 68.1h2.7M173.8 67.4h2.8M173.8 68.1h2.8"/>
<path d="M49.5 86.5v2.8M50.2 86.5v2.8M89.7 167.3h2.8M89.7 168h2.8"/>
</g>
<path d="M53.6 152.9a.96 .96 0 0 1 1.5 .2 .96 .96 0 0 1-.6 1.4 .96 .96 0 0 1-1.2-.9h.2a.79 .79 0 0 1 1-.8 .79 .79 0 0 1 .4 1.3 .79 .79 0 0 1-1.3-.2l-.1-.3h-.2z" fill-rule="evenodd" fill="#800000"/>
<path d="M53.6 152.9a.96 .96 0 0 1 1.5 .2 .96 .96 0 0 1-.6 1.4 .96 .96 0 0 1-1.2-.9h.2a.79 .79 0 0 1 1-.8 .79 .79 0 0 1 .4 1.3 .79 .79 0 0 1-1.3-.2l-.1-.3h-.2zM54.3 154.5v1.8" fill="none" stroke="#800000" stroke-width=".17"/>
<path d="M90.4 158.2a.96 .96 0 0 1 1.5 .3 .96 .96 0 0 1-.6 1.3 .96 .96 0 0 1-1.2-.9h.2a.79 .79 0 0 1 1-.8 .79 .79 0 0 1 .3 1.2 .79 .79 0 0 1-1.3-.1v-.3h-.2l.1-.4z" fill-rule="evenodd" fill="#800000"/>
<path d="M90.4 158.2a.96 .96 0 0 1 1.5 .3 .96 .96 0 0 1-.6 1.3 .96 .96 0 0 1-1.2-.9h.2a.79 .79 0 0 1 1-.8 .79 .79 0 0 1 .3 1.2 .79 .79 0 0 1-1.3-.1v-.3h-.2l.1-.4zM91.1 159.7v1.8" fill="none" stroke="#800000" stroke-width=".17"/>
<path d="M174.5 49.5a.96 .96 0 0 1 1.5 .3 .96 .96 0 0 1-.6 1.4 .96 .96 0 0 1-1.2-1h.2a.79 .79 0 0 1 1-.8 .79 .79 0 0 1 .4 1.3 .79 .79 0 0 1-1.3-.2l-.1-.3h-.2l.1-.4z" fill-rule="evenodd" fill="#800000"/>
<path d="M174.5 49.5a.96 .96 0 0 1 1.5 .3 .96 .96 0 0 1-.6 1.4 .96 .96 0 0 1-1.2-1h.2a.79 .79 0 0 1 1-.8 .79 .79 0 0 1 .4 1.3 .79 .79 0 0 1-1.3-.2l-.1-.3h-.2l.1-.4zM175.2 51.1v1.7" fill="none" stroke="#800000" stroke-width=".17"/>
<path d="M174.5 95.1a.96 .96 0 0 1 1.5 .3 .96 .96 0 0 1-.6 1.3 .96 .96 0 0 1-1.2-.9h.2a.79 .79 0 0 1 1-.8 .79 .79 0 0 1 .4 1.2 .79 .79 0 0 1-1.3-.1l-.1-.3h-.2l.1-.4z" fill-rule="evenodd" fill="#800000"/>
<path d="M174.5 95.1a.96 .96 0 0 1 1.5 .3 .96 .96 0 0 1-.6 1.3 .96 .96 0 0 1-1.2-.9h.2a.79 .79 0 0 1 1-.8 .79 .79 0 0 1 .4 1.2 .79 .79 0 0 1-1.3-.1l-.1-.3h-.2l.1-.4zM175.2 96.6v1.8M43.7 158h1.8l.3-.7 .4 1.4 .4-1.4 .5 1.4 .4-1.4 .5 1.4 .4-1.4 .4 1.4 .2-.7h1.8" fill="none" stroke="#800000" stroke-width=".17"/>
<path d="M175.2 117.7v1.7M164.7 121.2h3.4v3.5M89.3 172h1.8M91.1 170.3v3.5" fill="none" stroke="#008000" stroke-width=".17"/>
<circle cx="91.1" cy="172" r=".33" fill="#008000"/>
<g fill="none" stroke="#008000" stroke-width=".17">
<path d="M52.5 77.4h14M59.5 77.4v1.7M36.7 168.5h3.5v7"/>
<circle cx="91.1" cy="172" r=".33"/>
</g>
<circle cx="59.5" cy="77.4" r=".33" fill="#008000"/>
<g fill="none" stroke="#008000" stroke-width=".17">
<path d="M91.1 77.4h-24.6v1.7"/>
<circle cx="59.5" cy="77.4" r=".33"/>
</g>
<circle cx="66.5" cy="77.4" r=".33" fill="#008000"/>
<g fill="none" stroke="#008000" stroke-width=".17">
<path d="M66.5 86.1v1.8h24.6"/>
<circle cx="66.5" cy="77.4" r=".33"/>
</g>
<circle cx="66.5" cy="87.9" r=".33" fill="#008000"/>
<g fill="none" stroke="#008000" stroke-width=".17">
<path d="M52.5 87.9h7"/>
<circle cx="66.5" cy="87.9" r=".33"/>
</g>
<circle cx="59.5" cy="87.9" r=".33" fill="#008000"/>
<g fill="none" stroke="#008000" stroke-width=".17">
<path d="M47.2 77.4h-7v14h50.9M40.2 87.9h7M59.5 86.1v1.8h7"/>
<circle cx="59.5" cy="87.9" r=".33"/>
</g>
<circle cx="40.2" cy="87.9" r=".33" fill="#008000"/>
<g fill="none" stroke="#008000" stroke-width=".17">
<path d="M52.5 56.3h38.6M59.5 56.3v3.6M66.5 56.3v1.8"/>
<circle cx="40.2" cy="87.9" r=".33"/>
</g>
<circle cx="66.5" cy="56.3" r=".33" fill="#008000"/>
<circle cx="66.5" cy="56.3" r=".33" fill="none" stroke="#008000" stroke-width=".17"/>
<circle cx="59.5" cy="56.3" r=".33" fill="#008000"/>
<g fill="none" stroke="#008000" stroke-width=".17">
<path d="M47.2 56.3h-7v14.1h50.9M40.2 66.8h7"/>
<circle cx="59.5" cy="56.3" r=".33"/>
</g>
<circle cx="40.2" cy="66.8" r=".33" fill="#008000"/>
<g fill="none" stroke="#008000" stroke-width=".17">
<path d="M52.5 66.8h38.6M59.5 63.4v3.4M66.5 65.1v1.7"/>
<circle cx="40.2" cy="66.8" r=".33"/>
</g>
<circle cx="59.5" cy="66.8" r=".33" fill="#008000"/>
<circle cx="59.5" cy="66.8" r=".33" fill="none" stroke="#008000" stroke-width=".17"/>
<circle cx="66.5" cy="66.8" r=".33" fill="#008000"/>
<g fill="none" stroke="#008000" stroke-width=".17">
<path d="M75.3 98.4h15.8M136.6 98.4h17.5M136.6 89.7h17.5M136.6 91.4h17.5M136.6 93.1h17.5M136.6 94.9h17.5M136.6 96.6h17.5M75.3 108.9h15.8M75.3 107.2h15.8M75.3 100.2h15.8M75.3 101.9h15.8M75.3 103.7h15.8"/>
<path d="M75.3 105.4h15.8M136.6 108.9h38.6M136.6 100.2h17.5M175.2 107.2v3.5"/>
<circle cx="66.5" cy="66.8" r=".33"/>
</g>
<circle cx="175.2" cy="108.9" r=".33" fill="#008000"/>
<g fill="none" stroke="#008000" stroke-width=".17">
<path d="M136.6 75.6h38.6M157.6 70.4v5.2M175.2 70.4v14M171.7 82.6h3.5"/>
<circle cx="175.2" cy="108.9" r=".33"/>
</g>
<circle cx="157.7" cy="75.6" r=".33" fill="#008000"/>
<circle cx="157.7" cy="75.6" r=".33" fill="none" stroke="#008000" stroke-width=".17"/>
<circle cx="175.2" cy="82.6" r=".33" fill="#008000"/>
<circle cx="175.2" cy="82.6" r=".33" fill="none" stroke="#008000" stroke-width=".17"/>
<circle cx="175.2" cy="75.6" r=".33" fill="#008000"/>
<g fill="none" stroke="#008000" stroke-width=".17">
<path d="M140.1 70.4v5.2"/>
<circle cx="175.2" cy="75.6" r=".33"/>
</g>
<circle cx="140.1" cy="75.6" r=".33" fill="#008000"/>
<g fill="none" stroke="#008000" stroke-width=".17">
<path d="M91.1 119.4h-24.6v45.6M36.7 165h35.1"/>
<circle cx="140.1" cy="75.6" r=".33"/>
</g>
<circle cx="66.5" cy="165" r=".33" fill="#008000"/>
<g fill="none" stroke="#008000" stroke-width=".17">
<path d="M91.1 117.7h-26.3v45.5M36.7 163.2h35.1"/>
<circle cx="66.5" cy="165" r=".33"/>
</g>
<circle cx="64.8" cy="163.2" r=".33" fill="#008000"/>
<g fill="none" stroke="#008000" stroke-width=".17">
<path d="M91.1 121.2h-22.8v45.6M36.7 166.8h35.1"/>
<circle cx="64.8" cy="163.2" r=".33"/>
</g>
<circle cx="68.3" cy="166.8" r=".33" fill="#008000"/>
<g fill="none" stroke="#008000" stroke-width=".17">
<path d="M136.6 119.4h17.5M136.6 117.7h17.5M136.6 116h17.5M136.6 121.2h21M136.6 124.7h17.5M22.7 159.7h-5.3v15.8M17.4 161.5h5.3"/>
<circle cx="68.3" cy="166.8" r=".33"/>
</g>
<circle cx="17.4" cy="161.5" r=".33" fill="#008000"/>
<g fill="none" stroke="#008000" stroke-width=".17">
<path d="M17.4 163.2h5.3"/>
<circle cx="17.4" cy="161.5" r=".33"/>
</g>
<circle cx="17.4" cy="163.2" r=".33" fill="#008000"/>
<g fill="none" stroke="#008000" stroke-width=".17">
<path d="M17.4 165h5.3"/>
<circle cx="17.4" cy="163.2" r=".33"/>
</g>
<circle cx="17.4" cy="165" r=".33" fill="#008000"/>
<g fill="none" stroke="#008000" stroke-width=".17">
<path d="M17.4 166.8h5.3M17.4 168.5h5.3"/>
<circle cx="17.4" cy="165" r=".33"/>
</g>
<circle cx="17.4" cy="166.8" r=".33" fill="#008000"/>
<circle cx="17.4" cy="166.8" r=".33" fill="none" stroke="#008000" stroke-width=".17"/>
<circle cx="17.4" cy="168.5" r=".33" fill="#008000"/>
<g fill="none" stroke="#008000" stroke-width=".17">
<path d="M140.1 61.6h24.6M157.6 61.6v3.5"/>
<circle cx="17.4" cy="168.5" r=".33"/>
</g>
<circle cx="157.7" cy="61.6" r=".33" fill="#008000"/>
<g fill="none" stroke="#008000" stroke-width=".17">
<path d="M136.6 61.6h3.5v3.5"/>
<circle cx="157.7" cy="61.6" r=".33"/>
</g>
<circle cx="140.1" cy="61.6" r=".33" fill="#008000"/>
<g fill="none" stroke="#008000" stroke-width=".17">
<path d="M136.6 82.6h28.1M91.1 116h-28.1v42h-12.2M136.6 101.9h17.5v3.5h-17.5M54.3 156.3v1.7"/>
<circle cx="140.1" cy="61.6" r=".33"/>
</g>
<circle cx="54.3" cy="158" r=".33" fill="#008000"/>
<g fill="none" stroke="#008000" stroke-width=".17">
<path d="M89.3 163.2h1.8M91.1 161.5v3.5"/>
<circle cx="54.3" cy="158" r=".33"/>
</g>
<circle cx="91.1" cy="163.2" r=".33" fill="#008000"/>
<g fill="none" stroke="#008000" stroke-width=".17">
<path d="M136.6 54.6h38.6M175.2 52.8v12.3M171.7 61.6h3.5"/>
<circle cx="91.1" cy="163.2" r=".33"/>
</g>
<circle cx="175.2" cy="54.6" r=".33" fill="#008000"/>
<circle cx="175.2" cy="54.6" r=".33" fill="none" stroke="#008000" stroke-width=".17"/>
<circle cx="175.2" cy="61.6" r=".33" fill="#008000"/>
<g fill="none" stroke="#008000" stroke-width=".17">
<path d="M175.2 98.4v1.8M43.7 158h-3.5v3.5h-3.5"/>
<circle cx="175.2" cy="61.6" r=".33"/>
</g>
<g font-size="9.9" fill="#800000">
<text x="10.5" y="37.1">Clocks, Analog &amp; USB</text>
<text x="15.7" y="189.5">USB Client</text>
</g>
<g font-size="2.5" fill="#800000">
<text x="23.5" y="24.4">1</text>
<text x="56.3" y="24.4">2</text>
<text x="89" y="24.4">3</text>
<text x="121.8" y="24.4">4</text>
<text x="154.5" y="24.4">5</text>
<text x="187.2" y="24.4">6</text>
<text x="220" y="24.4">7</text>
<text x="252.8" y="24.4">8</text>
<text x="5.8" y="43.1">A</text>
<text x="270.3" y="43.1">A</text>
<text x="110.3" y="49.4">SIP B</text>
<text x="110.3" y="65.1" transform="rotate(-90 110.3 65.1)">XTAL</text>
<text x="117.3" y="67.7">Analog</text>
<text x="117.3" y="70.4">Pwr &amp; Gnd</text>
<text x="5.8" y="78">B</text>
<text x="270.4" y="78">B</text>
<text x="110.3" y="86.1" transform="rotate(-90 110.3 86.1)">RTC</text>
<text x="110.3" y="103.7" transform="rotate(-90 110.3 103.7)">JTAG</text>
<text x="119.1" y="107.2" transform="rotate(-90 119.1 107.2)">Analog Inputs</text>
<text x="5.8" y="112.9">C</text>
<text x="270.3" y="112.9">C</text>
<text x="110.3" y="122.9" transform="rotate(-90 110.3 122.9)">USB0</text>
<text x="119.1" y="122.9" transform="rotate(-90 119.1 122.9)">USB1</text>
<text x="5.7" y="147.7">D</text>
<text x="270.3" y="147.7">D</text>
<text x="5.8" y="182.6">E</text>
<text x="270.4" y="182.6">E</text>
<text x="221.6" y="187.8">Octavo Systems LLC.</text>
<text x="221.6" y="191.3">OSD3358-SM-RED Platform</text>
<text x="23.5" y="201.4">1</text>
<text x="56.3" y="201.4">2</text>
<text x="89" y="201.4">3</text>
<text x="121.8" y="201.4">4</text>
<text x="154.5" y="201.4">5</text>
<text x="187.2" y="201.4">6</text>
<text x="220" y="201.4">7</text>
<text x="221.6" y="198.3">Sheet:</text>
<text x="237.4" y="198.3">2/12</text>
<text x="252.8" y="201.4">8</text>
<text x="254.5" y="198.3">Rev 3</text>
</g>
<g font-size="2.5" fill="#505050">
<text x="190.9" y="54.6">If the analog interface is not used,</text>
<text x="190.9" y="57.2">then VREFP and VREFN should be</text>
<text x="190.9" y="59.9">shorted to AGND.</text>
<text x="190.9" y="66.9">SYS_ADC_1P8V and AGND_ADC are connected</text>
<text x="190.9" y="69.5">to SYS_VDD_1P8V and DGND, respectively,</text>
<text x="190.9" y="72.1">through ferrite beads inside the SiP. It is</text>
<text x="190.9" y="74.8">not necessary to connect these rails to</text>
<text x="190.9" y="77.4">anything else. However, bypass capacitors</text>
<text x="190.9" y="80">should be added to reduce noise, if needed</text>
<text x="190.9" y="82.6">for your application.</text>
<text x="190.9" y="90.5">Maximum voltage for the analog</text>
<text x="190.9" y="93.1">inputs is 1.8V.</text>
<text x="190.9" y="100.2">AIN7 currently monitors the PMIC voltages</text>
<text x="190.9" y="102.8">via the internal PMIC mux. See the `Analog</text>
<text x="190.9" y="105.5">Multiplexer' section of the TPS65217</text>
<text x="190.9" y="108.1">datasheet. For the internal PMIC voltages,</text>
<text x="190.9" y="110.7">there are dividers within the PMIC to keep</text>
<text x="190.9" y="113.3">the montiored voltages under 1.8V. However,</text>
<text x="190.9" y="115.9">PMIC_MUX_IN does not have any dividers</text>
<text x="190.9" y="118.6">and must be less than 1.8V. By default,</text>
<text x="190.9" y="121.2">PMIC_MUX_OUT is Hi-Z. The MUXCTRL</text>
<text x="190.9" y="123.8">register in the PMIC is used to select the</text>
<text x="190.9" y="126.4">PMIC_MUX_OUT voltage path.</text>
<text x="85.8" y="134.4">USBx_VBUS is a voltage sense input. It is</text>
<text x="85.8" y="137">NOT a power output pin. The USBx peripheral</text>
<text x="190.9" y="134.4">SYS_VDD1_3P3V is a 3.3V output of the</text>
<text x="190.9" y="137">OSD3358-512M-BSM. A divide by 2 resistor</text>
<text x="12.2" y="138.7">The 0 Ohm resistor (R10) on the</text>
<text x="12.2" y="141.3">VBUS input can be replaced with</text>
<text x="12.2" y="144">a ferrite bead for noise</text>
<text x="85.8" y="139.6">will be enabled only if a valid voltage</text>
<text x="85.8" y="142.2">( &gt;=4.4V ) is present on this pin. For more</text>
<text x="190.9" y="139.6">divider is used to ensure that the PMIC_MUX_IN</text>
<text x="190.9" y="142.2">voltage does not exceed 1.8V. It is not</text>
<text x="12.2" y="146.6">suppresion or a solder bridge</text>
<text x="12.2" y="149.2">for cost reduction.</text>
<text x="85.8" y="144.9">info see &quot;USB Circuitry&quot; article on</text>
<text x="85.8" y="147.5">www.octavosystems.com/app_notes</text>
<text x="190.9" y="144.9">necessary to monitor the TL5209 LDO output</text>
<text x="190.9" y="147.5">and this can be removed if desired.</text>
<text x="84" y="182.5">Per the TPD4S012 datasheet, D-, D+</text>
<text x="84" y="185.2">and ID have the same ESD circuitry.</text>
<text x="84" y="187.8">Therefore, to ease routing, D- and D+</text>
<text x="84" y="190.4">have been swapped from the default</text>
<text x="84" y="193">mapping.</text>
</g>
<text font-size="2.2" fill="#800000" x="221.6" y="194.8">3/25/2019 4:25 PM</text>
<g font-size="2" fill="#505050">
<text x="75.3" y="161.5">U2</text>
<text x="64.8" y="175.5">TPD4S012_DRY_6_P1_M</text>
</g>
<g font-size="1.7" fill="#505050">
<text x="12.2" y="40.5">The values for C7 and C12 can be calculated using</text>
<text x="12.2" y="47.5">Clock resistors R32 and R24 may not be needed in your design.</text>
<text x="12.2" y="42.3">information in FAQ: https://octavosystems.com/faqs/design-oscillator-circuit-osd335x-family-devices/#more-3862</text>
<text x="94.6" y="45.3">U1B</text>
<text x="12.2" y="49.4">See https://octavosystems.com/osd335x/clock/ for more information.</text>
<text x="169.3" y="48.9">SYS_ADC_1P8V</text>
<text x="45.5" y="59.9">18pF</text>
<text x="45.5" y="58.1">C12</text>
<text x="54.3" y="54.6">7A-24.000MAAJ-T</text>
<text x="75.3" y="56.3">OSC0_IN</text>
<text x="141.9" y="54.6">SYS_ADC_1P8V</text>
<text x="61.3" y="61.6">Y2</text>
<text x="68.3" y="63.4">1M</text>
<text x="68.3" y="61.6">R32</text>
<text x="141.9" y="61.6">VREFP</text>
<text x="162.9" y="63.4">0</text>
<text x="162.9" y="61.6">R33</text>
<text x="45.5" y="70.4">18pF</text>
<text x="45.5" y="68.6">C7</text>
<text x="75.3" y="70.4">OSC0_GND</text>
<text x="75.3" y="66.9">OSC0_OUT</text>
<text x="141.9" y="70.4">1nF</text>
<text x="141.9" y="68.6">C8</text>
<text x="159.4" y="68.6">C9</text>
<text x="159.4" y="70.4">0.1uF</text>
<text x="176.9" y="70.4">0.1uF</text>
<text x="176.9" y="68.6">C10</text>
<text x="54.3" y="75.6">ABS07-32.768KHZ-T</text>
<text x="75.3" y="77.4">OSC1_IN</text>
<text x="141.9" y="75.6">AGND</text>
<text x="45.5" y="80.9">18pF</text>
<text x="45.5" y="79.1">C5</text>
<text x="61.3" y="82.6">Y1</text>
<text x="68.3" y="82.6">R24</text>
<text x="141.9" y="82.6">VREFN</text>
<text x="162.9" y="82.6">R25</text>
<text x="45.5" y="89.7">C4</text>
<text x="68.3" y="84.4">1M, DNI</text>
<text x="75.3" y="87.9">OSC1_OUT</text>
<text x="147.1" y="89.7">AIN0</text>
<text x="162.9" y="84.4">0</text>
<text x="172.9" y="89.2">AGND</text>
<text x="40.2" y="94.7">32kHz Oscillator is used for</text>
<text x="45.5" y="91.4">18pF</text>
<text x="75.3" y="91.4">OSC1_GND</text>
<text x="147.1" y="91.4">AIN1</text>
<text x="147.1" y="93.1">AIN2</text>
<text x="147.1" y="94.9">AIN3</text>
<text x="168.8" y="94.4">SYS_VDD1_3P3V</text>
<text x="40.2" y="96.5">RTC. If your application</text>
<text x="40.2" y="98.3">does not use the RTC, then</text>
<text x="40.2" y="100.2">this can be removed.</text>
<text x="75.3" y="100.2">JTAG_TDO</text>
<text x="75.3" y="101.9">JTAG_TCK</text>
<text x="75.3" y="98.4">JTAG_TDI</text>
<text x="147.1" y="96.6">AIN4</text>
<text x="147.1" y="98.4">AIN5</text>
<text x="147.1" y="100.2">AIN6</text>
<text x="147.1" y="101.9">AIN7</text>
<text x="75.3" y="107.2">JTAG_EMU0</text>
<text x="75.3" y="103.7">JTAG_TMS</text>
<text x="75.3" y="105.4">JTAG_TRSTN</text>
<text x="174.1" y="107.2" transform="rotate(-90 174.1 107.2)">R22</text>
<text x="177.5" y="107.2" transform="rotate(-90 177.5 107.2)">4.75K</text>
<text x="75.3" y="108.9">JTAG_EMU1</text>
<text x="147.1" y="108.9">PMIC_MUX_IN</text>
<text x="140.1" y="119.4">USB1_DP</text>
<text x="140.1" y="117.7">USB1_DM</text>
<text x="140.1" y="115.9">USB1_VBUS</text>
<text x="174.1" y="118.6" transform="rotate(-90 174.1 118.6)">R18</text>
<text x="177.5" y="118.6" transform="rotate(-90 177.5 118.6)">4.75K</text>
<text x="140.1" y="121.2">USB1_ID</text>
<text x="140.1" y="124.7">USB1_DRVVBUS</text>
<text x="155.9" y="121.2">R16</text>
<text x="164.7" y="121.2">0</text>
<text x="173.4" y="122.9">GND</text>
<text x="94.6" y="130">OSD3358-512M-BSM</text>
<text x="166.4" y="128.2">GND</text>
<text x="49.2" y="152.3">VDD_USB_5V</text>
<text x="24.5" y="157.1">X1</text>
<text x="44.6" y="160.3">0, 1/8W</text>
<text x="44.6" y="157">R10</text>
<text x="86" y="157.5">VDD_USB_5V</text>
<text x="45.5" y="165">USB0_DP</text>
<text x="45.5" y="163.2">USB0_DM</text>
<text x="45.5" y="166.7">USB0_ID</text>
<text x="92.1" y="166.5">C3</text>
<text x="19.2" y="173.8">10118192-0001LF</text>
<text x="92.1" y="170">0.1uF</text>
<text x="38.5" y="179">GND</text>
<text x="89.3" y="177.2">GND</text>
<text x="15.2" y="180.3">CGND</text>
</g>
<g font-size="1.5" fill="#505050">
<text x="90.6" y="56.1">P16</text>
<text x="96.2" y="56.9">OSC0_IN</text>
<text x="121.2" y="55.1">SYS_ADC_1P8V</text>
<text x="134.7" y="54.4">A7</text>
<text x="127.3" y="62.1">VREFP</text>
<text x="134.7" y="61.4">B7</text>
<text x="90.4" y="70.1">N15</text>
<text x="90.4" y="66.6">N16</text>
<text x="96.2" y="70.9">OSC0_GND</text>
<text x="96.2" y="67.4">OSC0_OUT</text>
<text x="91.3" y="77.1">A6</text>
<text x="96.2" y="77.9">OSC1_IN</text>
<text x="124" y="76.2">AGND_ADC</text>
<text x="134.7" y="75.4">A9</text>
<text x="127.1" y="83.2">VREFN</text>
<text x="134.7" y="82.4">B9</text>
<text x="91.3" y="87.6">A5</text>
<text x="96.2" y="88.4">OSC1_OUT</text>
<text x="134.7" y="89.4">A8</text>
<text x="91.3" y="91.1">B5</text>
<text x="96.2" y="91.9">OSC1_GND</text>
<text x="128.3" y="90.2">AIN0</text>
<text x="128.3" y="91.9">AIN1</text>
<text x="128.3" y="93.7">AIN2</text>
<text x="128.3" y="95.4">AIN3</text>
<text x="134.7" y="91.1">B8</text>
<text x="134.7" y="92.9">B6</text>
<text x="134.7" y="94.7">C6</text>
<text x="91.1" y="101.7">D1</text>
<text x="91.3" y="98.2">C1</text>
<text x="91.3" y="99.9">C2</text>
<text x="96.2" y="98.9">TDI</text>
<text x="96.2" y="100.7">TDO</text>
<text x="128.3" y="97.2">AIN4</text>
<text x="128.3" y="98.9">AIN5</text>
<text x="128.3" y="100.7">AIN6</text>
<text x="134.7" y="96.4">C7</text>
<text x="134.7" y="98.2">C8</text>
<text x="134.7" y="99.9">C9</text>
<text x="134.7" y="101.7">D7</text>
<text x="91.1" y="103.4">D2</text>
<text x="91.1" y="105.2">D3</text>
<text x="91.3" y="106.9">E2</text>
<text x="96.2" y="107.7">EMU0</text>
<text x="96.2" y="102.4">TCK</text>
<text x="96.2" y="104.2">TMS</text>
<text x="96.2" y="106">TRSTN</text>
<text x="120.7" y="106">PMIC_MUX_OUT</text>
<text x="128.3" y="102.4">AIN7</text>
<text x="134.7" y="105.2">D6</text>
<text x="91.3" y="108.7">E3</text>
<text x="96.2" y="109.4">EMU1</text>
<text x="122" y="109.5">PMIC_MUX_IN</text>
<text x="134.7" y="108.7">N13</text>
<text x="90.5" y="117.4">K16</text>
<text x="90.5" y="119.2">K15</text>
<text x="90.7" y="115.7">J16</text>
<text x="96.2" y="118.2">USB0_DM</text>
<text x="96.2" y="120">USB0_DP</text>
<text x="96.2" y="116.5">USB0_VBUS</text>
<text x="123.6" y="116.5">USB1_VBUS</text>
<text x="125" y="118.2">USB1_DM</text>
<text x="125.4" y="120">USB1_DP</text>
<text x="134.7" y="117.4">L16</text>
<text x="134.7" y="119.2">L15</text>
<text x="134.7" y="115.7">M15</text>
<text x="90.5" y="122.7">K13</text>
<text x="90.5" y="120.9">K14</text>
<text x="90.7" y="124.5">J15</text>
<text x="96.2" y="123.5">USB0_CE</text>
<text x="96.2" y="125.2">USB0_DRVVBUS</text>
<text x="96.2" y="121.7">USB0_ID</text>
<text x="120.7" y="125.2">USB1_DRVVBUS</text>
<text x="125.4" y="123.5">USB1_CE</text>
<text x="125.6" y="121.7">USB1_ID</text>
<text x="134.7" y="122.7">L13</text>
<text x="134.7" y="124.5">M14</text>
<text x="134.7" y="120.9">L14</text>
<text x="26.2" y="162">VBUS</text>
<text x="27.8" y="165.5">D+</text>
<text x="28.3" y="163.8">D-</text>
<text x="28.3" y="167.3">ID</text>
<text x="72.9" y="164.8">2</text>
<text x="72.9" y="163">1</text>
<text x="72.9" y="166.5">3</text>
<text x="76.9" y="165.5">D+</text>
<text x="76.9" y="163.8">D-</text>
<text x="76.9" y="167.3">ID</text>
<text x="80.6" y="163.8">VBUS</text>
<text x="87.4" y="163">6</text>
<text x="26.9" y="169">GND</text>
<text x="72.9" y="171.7">5</text>
<text x="76.9" y="172.6">N.C.</text>
<text x="81.2" y="172.6">GND</text>
<text x="87.4" y="171.7">4</text>
</g>
</svg>
